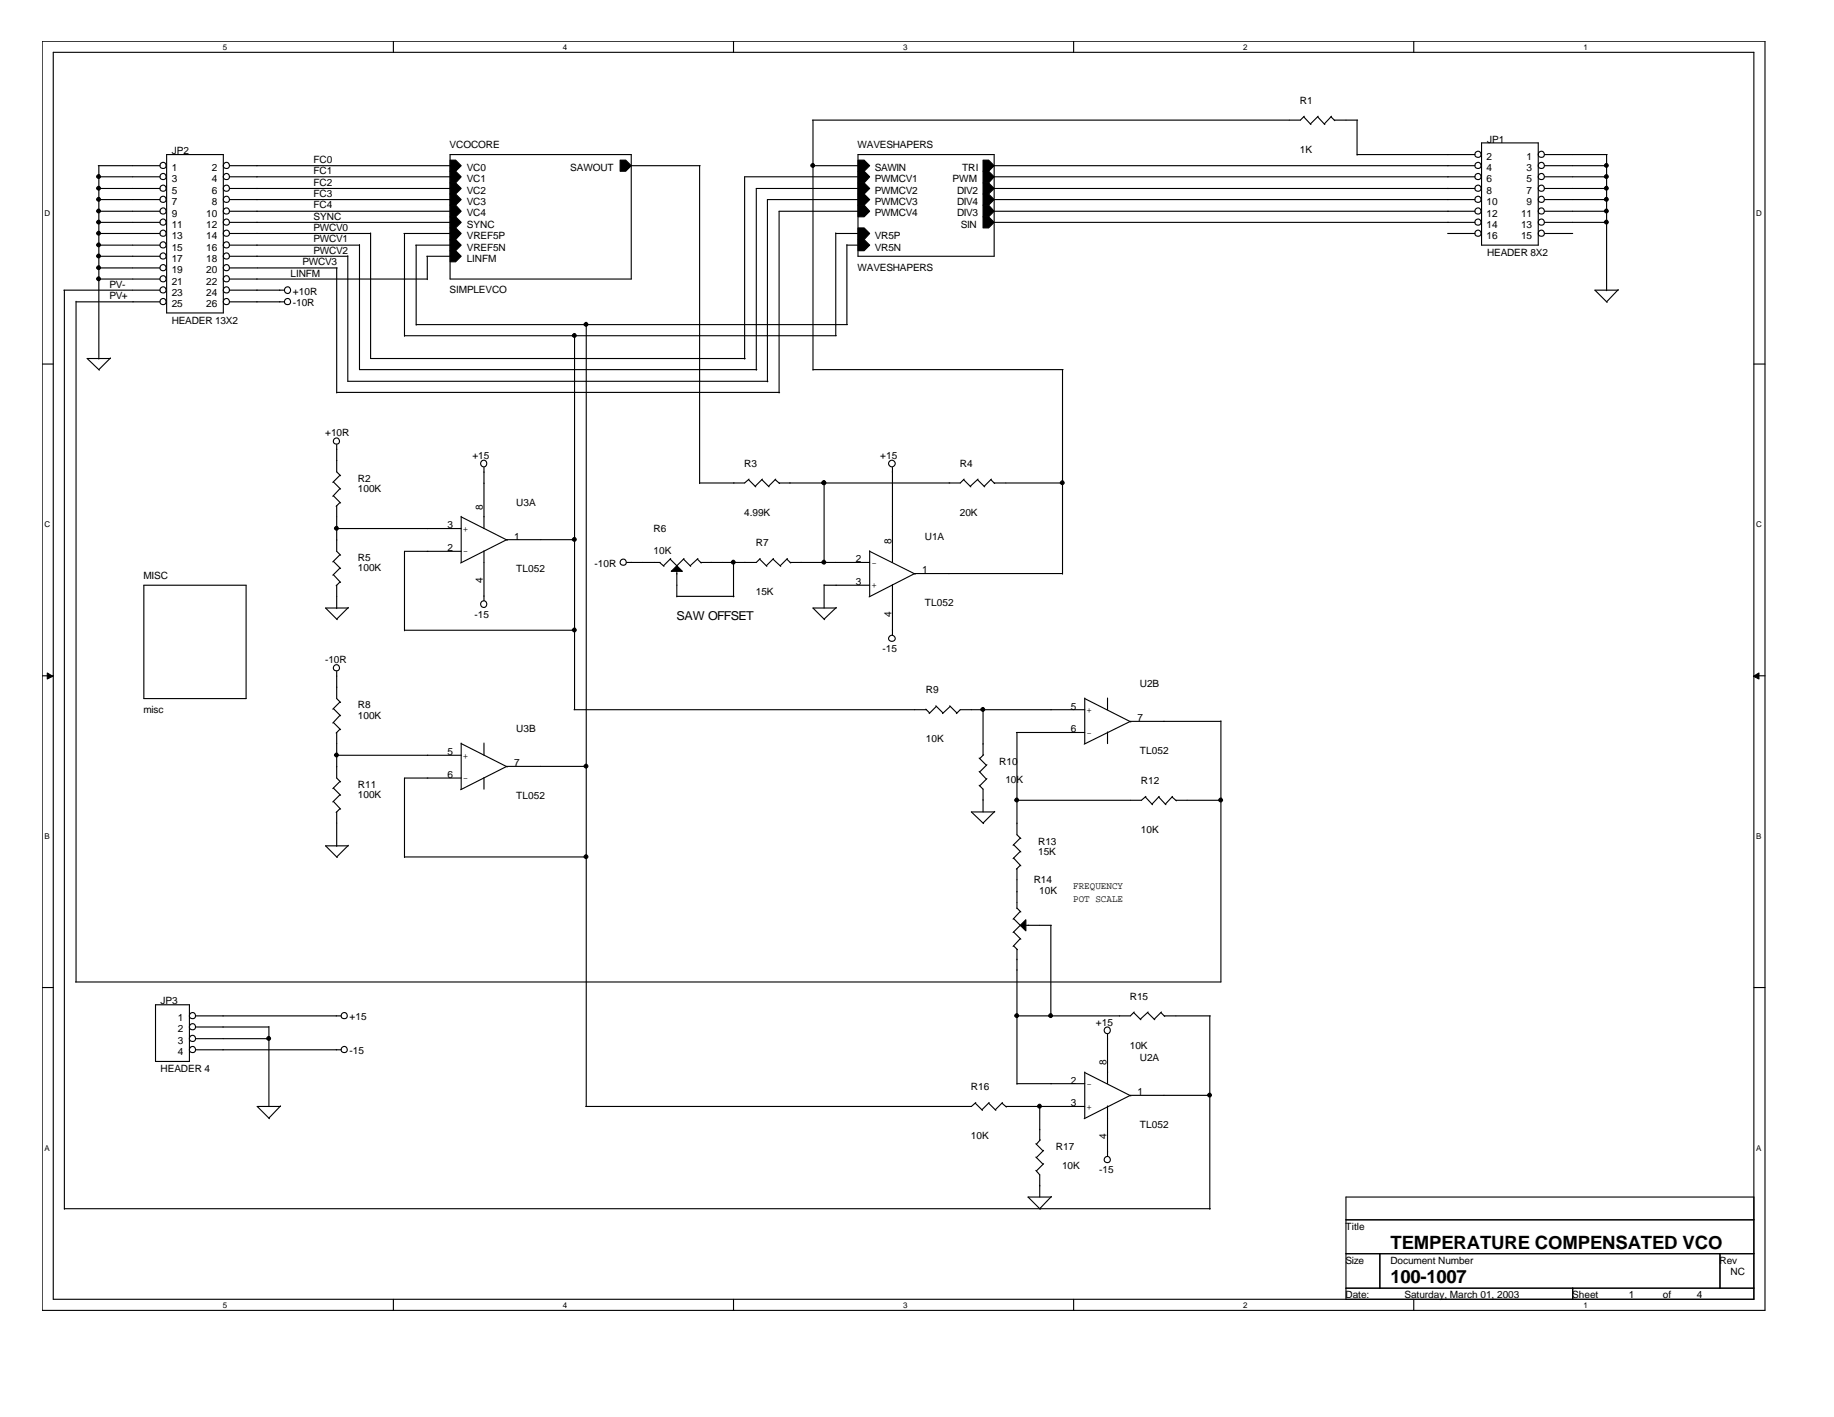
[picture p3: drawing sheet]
<svg xmlns="http://www.w3.org/2000/svg" width="279mm" height="216mm" viewBox="0 0 279 216" stroke-linecap="round" stroke-linejoin="round" font-family="sans-serif">
<g fill="none" stroke="#000" stroke-width=".17">
<path d="M6.4 6.3h262.5v193.4h-262.5zM8.1 8h259.1v190h-259.1zM59.9 6.3v1.7M111.7 6.3v1.7M123.9 18.3v38.1M163.6 6.3v1.7M198.6 17.8l1.1 1.2M198.7 17.7l-.6 .6h-74.3M200.7 17.8l1.1 1.2M200.8 17.7l-1.2 1.2M202.8 17.8l.6 .6M202.8 17.7l-1.1 1.2"/>
<path d="M203.3 18.3h3.5M206.7 18.3v5.3M215.4 6.3v1.7M15 39h9.4M15 37.4h9.4M15 25.2h9.4M15 26.9h9.4M15 28.7h9.4M15 30.4h9.4M15 32.2h9.4M15 33.9h9.4M15 35.6h9.4"/>
<path d="M15.1 25.2v29.5M25.4 23.6h8.6v24.1h-8.6zM35 39h18M35 37.4h19.8M35 25.2h33.6M35 26.9h33.6M35 28.7h33.6M35 30.4h33.6M35 32.2h33.6M35 33.9h33.6M35 35.6h21.5M53 39v19.1h64"/>
<path d="M54.8 37.3v19h60.5M56.5 35.5v19.1h57M61.5 35.6h7.1M61.6 35.6v15.6M63.3 37.4h5.3M63.4 37.4v12.1M65 39h3.6M65.1 39v3.6M68.6 23.6h27.6v18.9h-27.6zM96.2 25.2h10.5M106.6 25.2v48.5M123.8 25.2h6.9"/>
<path d="M127.3 35.6h3.5M127.3 35.5v15.7M129 37.4h1.8M129 37.3v12.2M130.7 23.6h20.8v15.4h-20.8zM130.8 26.9h-17.4v27.8M130.8 28.7h-15.6v27.7M130.8 30.4h-13.9v27.8M130.8 32.2h-12.1v27.7M151.5 25.2h73.2M151.5 26.9h73.2M151.5 28.7h73.2"/>
<path d="M151.5 30.4h73.2M151.5 32.2h73.2M151.5 33.9h73.2M206.7 23.6h18M220.5 35.6h4.2M225.7 21.8h8.6v15.6h-8.6zM235.4 23.6h9.4M235.4 25.2h9.4M235.4 26.9h9.4M235.4 28.7h9.4M235.4 30.4h9.4M235.4 32.2h9.4"/>
<path d="M235.4 33.9h9.4M235.4 35.6h4.2M244.8 23.6v20.7M6.4 55.5h1.7M9.7 44.2h14.7M9.8 44.2v140M11.6 46h12.8M11.6 45.9v103.7M15 42.5h9.4M15 40.8h9.4M16.8 54.6h-3.5l1.8 1.8M16.8 54.5l-1.7 1.8"/>
<path d="M35 42.5h30.1M35 44.2h8.3M35 46h8.3M35 40.8h16.4M51.3 40.8v19.1M51.3 59.8h67.5M61.6 51.2h65.8M63.4 49.5h65.7M87.5 51.2v56.9M89.3 49.5v119.1M123.9 56.3h38.1M161.9 56.3v31.2"/>
<path d="M246.5 44.2h-3.5l1.8 1.9M246.5 44.1l-1.7 1.9M267.2 55.5h1.7M50.8 73.4l1.1 1.1M50.8 75.5l1.1 1.1M51.3 67.7v4.2l.6 .6M51.3 77.1v6.9l.6 .6M51.8 72.4l-1.1 1.1M51.8 74.4l-1.1 1.2M51.8 76.6l-.6 .5M70.3 78.7v7M70.3 78.8l7 3.5"/>
<path d="M73.7 71.2v9.3M114 73.1l1.1 1.1M114.1 73l-.7 .6h-6.8M116.1 73.1l1.1 1.1M116.1 73l-1.1 1.1M118.1 73.1l.7 .6M118.2 73l-1.1 1.1M125.5 73.6v12.2M136 71.2v14.5M146.8 73.1l1.1 1.1M146.9 73l-.6 .6h-27.6M148.9 73.1l1.1 1.1"/>
<path d="M149 73l-1.2 1.1M150.9 73.1l.6 .6M151 73l-1.1 1.1M151.5 73.6h10.5M21.9 89.2h15.6v17.2h-15.6zM50.8 85.5l1.1 1.1M50.8 87.6l1.1 1.1M51.3 89.2v3.5M51.3 80.5h19M51.8 84.5l-1.1 1.1M51.8 86.5l-1.1 1.1M51.8 88.7l-.6 .6"/>
<path d="M53.1 92.6h-3.5l1.8 1.8M53.1 92.6l-1.8 1.7M61.6 96h26M70.3 84h-8.7v12.1M73.7 83.9v7.6M87.6 82.2h-10.4l-7 3.6M95.5 85.7h5.1M100.5 85.7l.7 .6M102.1 85.2l1.1 1.1M102.2 85.1l-1.1 1.1M103.1 87.1v3.8M103.1 90.9h8.7"/>
<path d="M104.1 85.2l1.1 1.1M104.2 85.1l-1.1 1.1M106.2 85.2l.6 .6M106.3 85.1l-1.2 1.1M111.7 85.7v5.2M115.7 85.2l1.1 1.1M115.8 85.1l-.6 .6h-8.4M117.8 85.2l1.1 1.1M117.8 85.1l-1.1 1.1M119.9 85.2l.6 .6M120 85.1l-1.1 1.1M120.4 85.7h12.1"/>
<path d="M125.5 89.2h7M125.5 89.1v3.5M127.4 92.6h-3.5l1.7 1.8M127.4 92.6l-1.9 1.7M132.5 83.9v7M132.5 84l6.9 3.5M136 89.1v7.7M161.9 87.4h-22.6l-6.9 3.5M6.4 103h1.7M50.8 108l1.1 1.1M50.8 110.1l1.1 1.1M51.3 102.3v4.1l.6 .6"/>
<path d="M51.3 111.6v6.9l.6 .6M51.3 115.1h19M51.8 106.9l-1.1 1.1M51.8 109l-1.1 1.2M51.8 111.1l-.6 .6M51.8 119.1l-1.1 1.1M70.3 113.2v7M70.3 113.3l7 3.6M70.3 118.5h-8.7v12.2M73.7 113.2v1.9M73.7 118.5v1.7M87.4 108.1h53.7"/>
<path d="M89.4 116.8h-12.2l-7 3.5M141 108l.6 .6M142.6 107.5l1.1 1.1M142.6 107.6l-1.1 1.1M144.7 107.5l1.1 1.1M144.8 107.6l-1.2 1.1M149.2 119.6l.6 .6v3.5M149.2 117.5l1.1 1.2M149.2 115.5l1.1 1.1M149.8 108.1v7M149.8 115l-.5 .6M150.4 118.6l-1.1 1.1"/>
<path d="M150.4 116.5l-1.1 1.1M154.8 111.6h10.5M154.9 111.6v15.6l.6 .6M165.3 106.4v6.9M165.3 106.4l7 3.6M165.3 108.1h-19l-.6 .6M168.7 106.4v1.7M168.7 111.5v1.8M186 109.9h-13.8l-7 3.5M186 109.8v39.8h-174.5M267.2 103h1.7M50.8 120.1l1.1 1.1"/>
<path d="M50.8 122.1l1.1 1.2M51.3 123.7v5.3M51.8 121.1l-1.1 1.1M51.8 123.2l-.6 .6M53.1 128.9h-3.5l1.8 1.8M53.1 128.8l-1.8 1.8M61.6 130.6h27.8M151.5 123.7h-3.5l1.8 1.8M151.5 123.6l-1.7 1.8M154.4 128.7l1.1 1.1M154.4 130.7l1.1 1.2M154.4 140l1.1 1.1"/>
<path d="M154.9 132.3v6.1M154.9 138.4l.6 .6M155.4 127.7l-1.1 1.1M155.4 129.7l-1.1 1.1M155.4 131.8l-.6 .6M155.4 138.9l-1.1 1.2M174.5 121.4l1.1 1.2M174.6 121.3l-.7 .6h-19.1M176.5 121.4l1.1 1.2M176.6 121.3l-1.1 1.2M178.5 121.4l.7 .6M178.6 121.3l-1.1 1.2"/>
<path d="M179.1 121.9h7M6.4 150.5h1.7M23.7 153.1h5.2v8.6h-5.2zM29.9 154.8h22.1M29.9 159.9h22.1M29.9 156.5h11.1M29.9 158.3h11.1M41 156.4v12.2M154.4 142l1.1 1.1M154.4 144.1l.6 .6M154.9 144.6v20.6M155.4 141l-1.1 1.1"/>
<path d="M155.4 143l-1.1 1.2M156.3 141h3.9M160.1 141v13.9M168.7 157.6v7.5M172.7 154.3l1.1 1.1M172.8 154.2l-.6 .6h-17.4M174.8 154.3l1.1 1.1M174.9 154.2l-1.2 1.1M176.9 154.3l.5 .6M176.9 154.2l-1.1 1.1M177.4 154.8h7M184.3 154.8v29.4"/>
<path d="M267.2 150.5h1.7M42.7 168.6h-3.5l1.8 1.8M42.7 168.5l-1.7 1.9M148.6 168.1l1.1 1.1M148.7 168l-.7 .6h-58.8M150.6 168.1l1.1 1.1M150.7 168l-1.1 1.1M152.6 168.1l.7 .6M152.7 168l-1.1 1.1M153.2 168.6h12.1M154.9 165.1h10.4M157.8 178.3l.6 .7v3.4"/>
<path d="M157.8 176.3l1.1 1.1M157.8 174.3l1.1 1.1M158.4 168.6v5.2M158.5 173.7l-.6 .6M159 177.3l-1.1 1.1M159 175.3l-1.1 1.1M165.3 163.3v7.1M165.3 163.4l7 3.6M168.7 168.5v7.7M184.3 166.9h-12.1l-7 3.5M9.8 184.2h174.6M59.9 198v1.7"/>
<path d="M111.7 198v1.7M160.2 182.4h-3.6l1.9 1.8M160.2 182.3l-1.8 1.9M163.6 198v1.7M205 185.9h62.2M205 191h62.2M205 196.3h62.2M210.2 191v5.3M215.4 198v1.7M239.6 196.3v1.7M262 191v5.3M267.2 182.4h-62.2v15.6"/>
<circle cx="24.8" cy="26.9" r=".47"/>
<circle cx="24.8" cy="33.8" r=".47"/>
<circle cx="24.8" cy="28.7" r=".47"/>
<circle cx="24.8" cy="25.2" r=".47"/>
<circle cx="24.8" cy="32.2" r=".47"/>
<circle cx="24.8" cy="35.5" r=".47"/>
<circle cx="24.8" cy="37.3" r=".47"/>
<circle cx="24.8" cy="39" r=".47"/>
<circle cx="24.8" cy="30.4" r=".47"/>
<circle cx="34.5" cy="33.8" r=".47"/>
<circle cx="34.5" cy="26.9" r=".47"/>
<circle cx="34.5" cy="28.7" r=".47"/>
<circle cx="34.5" cy="32.2" r=".47"/>
<circle cx="34.5" cy="25.2" r=".47"/>
<circle cx="34.5" cy="35.5" r=".47"/>
<circle cx="34.5" cy="37.3" r=".47"/>
<circle cx="34.5" cy="39" r=".47"/>
<circle cx="34.5" cy="30.4" r=".47"/>
<circle cx="225.2" cy="33.8" r=".47"/>
<circle cx="225.2" cy="26.9" r=".47"/>
<circle cx="225.2" cy="28.7" r=".47"/>
<circle cx="225.2" cy="32.2" r=".47"/>
<circle cx="225.2" cy="25.2" r=".47"/>
<circle cx="225.2" cy="35.5" r=".47"/>
<circle cx="225.2" cy="23.5" r=".47"/>
<circle cx="225.2" cy="30.4" r=".47"/>
<circle cx="234.8" cy="26.9" r=".47"/>
<circle cx="234.8" cy="28.7" r=".47"/>
<circle cx="234.8" cy="33.8" r=".47"/>
<circle cx="234.8" cy="25.2" r=".47"/>
<circle cx="234.8" cy="32.2" r=".47"/>
<circle cx="234.8" cy="35.5" r=".47"/>
<circle cx="234.8" cy="23.5" r=".47"/>
<circle cx="234.8" cy="30.4" r=".47"/>
<circle cx="24.8" cy="42.5" r=".47"/>
<circle cx="24.8" cy="44.2" r=".47"/>
<circle cx="24.8" cy="46" r=".47"/>
<circle cx="24.8" cy="40.8" r=".47"/>
<circle cx="34.5" cy="42.5" r=".47"/>
<circle cx="34.5" cy="44.2" r=".47"/>
<circle cx="34.5" cy="46" r=".47"/>
<circle cx="34.5" cy="40.8" r=".47"/>
<circle cx="43.8" cy="44.2" r=".49"/>
<circle cx="43.8" cy="46" r=".47"/>
<circle cx="51.3" cy="67.2" r=".47"/>
<circle cx="73.7" cy="70.6" r=".49"/>
<circle cx="135.9" cy="70.6" r=".5"/>
<circle cx="73.7" cy="92" r=".49"/>
<circle cx="94.9" cy="85.7" r=".47"/>
<circle cx="135.9" cy="97.3" r=".48"/>
<circle cx="51.3" cy="101.8" r=".47"/>
<circle cx="29.3" cy="156.4" r=".47"/>
<circle cx="29.3" cy="158.2" r=".47"/>
<circle cx="29.3" cy="159.9" r=".47"/>
<circle cx="29.3" cy="154.8" r=".47"/>
<circle cx="52.4" cy="159.9" r=".47"/>
<circle cx="52.4" cy="154.8" r=".47"/>
<circle cx="168.7" cy="157" r=".49"/>
<circle cx="168.7" cy="176.7" r=".47"/>
</g>
<g fill="#000" stroke="#000" stroke-width=".15">
<path d="M7.2 102.5l.8 .5-.8 .5z" fill-rule="evenodd"/>
<path d="M267.1 103l.9-.5v1z" fill-rule="evenodd"/>
</g>
<g fill="#000" stroke="#000" stroke-width=".17">
<path d="M68.6 24.4h.8l.9 .8-.9 .9h-.8z" fill-rule="evenodd"/>
<path d="M68.6 26.1h.8l.9 .8-.9 1h-.8z" fill-rule="evenodd"/>
<path d="M68.6 27.9h.8l.9 .8-.9 .9h-.8z" fill-rule="evenodd"/>
<path d="M68.6 29.6h.8l.9 .8-.9 .9h-.8z" fill-rule="evenodd"/>
<path d="M68.6 31.3h.8l.9 .9-.9 .8h-.8z" fill-rule="evenodd"/>
<path d="M68.6 33h.8l.9 .9-.9 .8h-.8z" fill-rule="evenodd"/>
<path d="M68.6 34.7h.8l.9 .9-.9 .9h-.8z" fill-rule="evenodd"/>
<path d="M68.6 36.5h.8l.9 .9-.9 .8h-.8z" fill-rule="evenodd"/>
<path d="M68.6 38.2h.8l.9 .8-.9 .9h-.8z" fill-rule="evenodd"/>
<path d="M94.5 24.4h.8l.9 .8-.9 .9h-.8z" fill-rule="evenodd"/>
<path d="M130.7 24.4h.9l.9 .8-.9 .9h-.9z" fill-rule="evenodd"/>
<path d="M130.7 26.1h.9l.9 .8-.9 1h-.9z" fill-rule="evenodd"/>
<path d="M130.7 27.9h.9l.9 .8-.9 .9h-.9z" fill-rule="evenodd"/>
<path d="M130.7 29.6h.9l.9 .8-.9 .9h-.9z" fill-rule="evenodd"/>
<path d="M130.7 31.3h.9l.9 .9-.9 .8h-.9z" fill-rule="evenodd"/>
<path d="M130.7 34.7h.9l.9 .9-.9 .9h-.9z" fill-rule="evenodd"/>
<path d="M130.7 36.5h.9l.9 .9-.9 .8h-.9z" fill-rule="evenodd"/>
<path d="M149.8 24.4h.8l.9 .8-.9 .9h-.8z" fill-rule="evenodd"/>
<path d="M149.8 26.1h.8l.9 .8-.9 1h-.8z" fill-rule="evenodd"/>
<path d="M149.8 27.9h.8l.9 .8-.9 .9h-.8z" fill-rule="evenodd"/>
<path d="M149.8 29.6h.8l.9 .8-.9 .9h-.8z" fill-rule="evenodd"/>
<path d="M149.8 31.3h.8l.9 .9-.9 .8h-.8z" fill-rule="evenodd"/>
<path d="M149.8 33h.8l.9 .9-.9 .8h-.8z" fill-rule="evenodd"/>
<path d="M103.1 86.2l.9 .9h-1.7z" fill-rule="evenodd"/>
<path d="M156.3 140.1v1.7l-.9-.8z" fill-rule="evenodd"/>
<circle cx="15" cy="26.9" r=".29"/>
<circle cx="15" cy="35.5" r=".29"/>
<circle cx="15" cy="28.7" r=".29"/>
<circle cx="15" cy="37.3" r=".29"/>
<circle cx="15" cy="32.1" r=".29"/>
<circle cx="15" cy="30.4" r=".29"/>
<circle cx="15" cy="39" r=".29"/>
<circle cx="15" cy="33.8" r=".29"/>
<circle cx="123.8" cy="25.2" r=".29"/>
<circle cx="244.7" cy="26.9" r=".29"/>
<circle cx="244.7" cy="28.7" r=".29"/>
<circle cx="244.7" cy="25.2" r=".29"/>
<circle cx="244.7" cy="30.4" r=".29"/>
<circle cx="244.7" cy="32.1" r=".29"/>
<circle cx="244.7" cy="33.8" r=".29"/>
<circle cx="15" cy="40.8" r=".29"/>
<circle cx="15" cy="42.5" r=".29"/>
<circle cx="87.5" cy="51.1" r=".29"/>
<circle cx="89.3" cy="49.4" r=".29"/>
<circle cx="125.5" cy="73.5" r=".29"/>
<circle cx="161.8" cy="73.5" r=".29"/>
<circle cx="51.3" cy="80.5" r=".29"/>
<circle cx="87.5" cy="96" r=".29"/>
<circle cx="87.5" cy="82.2" r=".29"/>
<circle cx="111.7" cy="85.6" r=".29"/>
<circle cx="125.5" cy="85.6" r=".29"/>
<circle cx="51.3" cy="115" r=".29"/>
<circle cx="89.3" cy="116.7" r=".29"/>
<circle cx="149.7" cy="108.1" r=".29"/>
<circle cx="89.3" cy="130.5" r=".29"/>
<circle cx="154.9" cy="121.9" r=".29"/>
<circle cx="186" cy="121.9" r=".29"/>
<circle cx="40.9" cy="158.2" r=".29"/>
<circle cx="154.9" cy="154.7" r=".29"/>
<circle cx="160.1" cy="154.7" r=".29"/>
<circle cx="158.4" cy="168.5" r=".29"/>
<circle cx="184.3" cy="166.8" r=".29"/>
</g>
<g font-size="2.8">
<text x="211.8" y="190.3">TEMPERATURE COMPENSATED VCO</text>
<text x="211.8" y="195.5">100-1007</text>
</g>
<text font-size="1.9" x="103" y="94.4">SAW OFFSET</text>
<g font-size="1.5">
<text x="198" y="15.8">R1</text>
<text x="26.2" y="23.5">JP2</text>
<text x="68.5" y="22.6">VCOCORE</text>
<text x="130.6" y="22.6">WAVESHAPERS</text>
<text x="198" y="23.3">1K</text>
<text x="226.6" y="21.8">JP1</text>
<text x="26.2" y="26.1">1</text>
<text x="26.2" y="27.8">3</text>
<text x="26.2" y="29.5">5</text>
<text x="32.3" y="26.1">2</text>
<text x="32.3" y="27.8">4</text>
<text x="32.3" y="29.5">6</text>
<text x="47.8" y="24.9">FC0</text>
<text x="47.8" y="26.6">FC1</text>
<text x="47.8" y="28.3">FC2</text>
<text x="71.1" y="26.1">VC0</text>
<text x="71.1" y="27.8">VC1</text>
<text x="71.1" y="29.5">VC2</text>
<text x="86.9" y="26.1">SAWOUT</text>
<text x="133.3" y="26.1">SAWIN</text>
<text x="133.3" y="27.8">PWMCV1</text>
<text x="133.3" y="29.5">PWMCV2</text>
<text x="145.1" y="27.8">PWM</text>
<text x="145.8" y="29.5">DIV2</text>
<text x="146.6" y="26.1">TRI</text>
<text x="226.5" y="24.4">2</text>
<text x="226.5" y="26.1">4</text>
<text x="226.5" y="27.8">6</text>
<text x="226.5" y="29.5">8</text>
<text x="232.6" y="24.4">1</text>
<text x="232.6" y="26.1">3</text>
<text x="232.6" y="27.8">5</text>
<text x="232.6" y="29.5">7</text>
<text x="26.2" y="31.2">7</text>
<text x="26.2" y="33">9</text>
<text x="26.2" y="34.7">11</text>
<text x="31.4" y="33">10</text>
<text x="31.4" y="34.7">12</text>
<text x="32.3" y="31.2">8</text>
<text x="47.8" y="30.1">FC3</text>
<text x="47.8" y="31.8">FC4</text>
<text x="47.8" y="33.5">SYNC</text>
<text x="47.8" y="35.2">PWCV0</text>
<text x="71.1" y="31.2">VC3</text>
<text x="71.1" y="32.9">VC4</text>
<text x="71.1" y="34.7">SYNC</text>
<text x="133.3" y="31.2">PWMCV3</text>
<text x="133.3" y="32.9">PWMCV4</text>
<text x="145.8" y="31.2">DIV4</text>
<text x="145.8" y="32.9">DIV3</text>
<text x="146.4" y="34.7">SIN</text>
<text x="226.5" y="31.2">10</text>
<text x="226.5" y="33">12</text>
<text x="226.5" y="34.7">14</text>
<text x="231.7" y="33">11</text>
<text x="231.7" y="34.7">13</text>
<text x="232.6" y="31.2">9</text>
<text x="26.2" y="36.4">13</text>
<text x="26.2" y="38.2">15</text>
<text x="26.2" y="39.9">17</text>
<text x="26.2" y="41.7">19</text>
<text x="31.4" y="36.4">14</text>
<text x="31.4" y="38.2">16</text>
<text x="31.4" y="39.9">18</text>
<text x="31.4" y="41.7">20</text>
<text x="46.1" y="40.4">PWCV3</text>
<text x="47.8" y="36.9">PWCV1</text>
<text x="47.8" y="38.7">PWCV2</text>
<text x="71.1" y="36.4">VREF5P</text>
<text x="71.1" y="38.2">VREF5N</text>
<text x="71.1" y="39.9">LINFM</text>
<text x="130.6" y="41.2">WAVESHAPERS</text>
<text x="133.3" y="36.4">VR5P</text>
<text x="133.3" y="38.2">VR5N</text>
<text x="226.5" y="36.4">16</text>
<text x="226.6" y="39">HEADER 8X2</text>
<text x="231.7" y="36.4">15</text>
<text x="16.7" y="43.9">PV-</text>
<text x="16.7" y="45.6">PV+</text>
<text x="26.2" y="43.3">21</text>
<text x="26.2" y="45">23</text>
<text x="26.2" y="46.8">25</text>
<text x="31.4" y="43.3">22</text>
<text x="31.4" y="45">24</text>
<text x="31.4" y="46.8">26</text>
<text x="44.3" y="42.2">LINFM</text>
<text x="44.6" y="44.9">+10R</text>
<text x="44.6" y="46.7">-10R</text>
<text x="68.5" y="44.7">SIMPLEVCO</text>
<text x="26.2" y="49.4">HEADER 13X2</text>
<text x="49.5" y="66.5">+10R</text>
<text x="72" y="69.9">+15</text>
<text x="113.4" y="71.1">R3</text>
<text x="134.1" y="69.9">+15</text>
<text x="146.2" y="71.1">R4</text>
<text x="54.5" y="73.4">R2</text>
<text x="54.5" y="74.9">100K</text>
<text x="73.6" y="77.6" transform="rotate(-90 73.6 77.6)">8</text>
<text x="78.7" y="77">U3A</text>
<text x="68.2" y="84">2</text>
<text x="68.2" y="80.5">3</text>
<text x="70.5" y="81">+</text>
<text x="78.3" y="82.2">1</text>
<text x="99.6" y="81">R6</text>
<text x="113.4" y="78.6">4.99K</text>
<text x="115.1" y="83.2">R7</text>
<text x="135.8" y="82.9" transform="rotate(-90 135.8 82.9)">8</text>
<text x="140.9" y="82.2">U1A</text>
<text x="146.2" y="78.6">20K</text>
<text x="21.8" y="88.2">MISC</text>
<text x="54.5" y="85.5">R5</text>
<text x="54.5" y="87">100K</text>
<text x="70.5" y="84.4">-</text>
<text x="73.6" y="88.8" transform="rotate(-90 73.6 88.8)">4</text>
<text x="78.7" y="87.2">TL052</text>
<text x="90.6" y="86.4">-10R</text>
<text x="99.6" y="84.4">10K</text>
<text x="130.4" y="85.7">2</text>
<text x="130.4" y="89.2">3</text>
<text x="132.8" y="89.7">+</text>
<text x="132.8" y="86.2">-</text>
<text x="140.5" y="87.4">1</text>
<text x="72.3" y="94.1">-15</text>
<text x="115.1" y="90.7">15K</text>
<text x="135.8" y="94" transform="rotate(-90 135.8 94)">4</text>
<text x="140.9" y="92.4">TL052</text>
<text x="49.5" y="101">-10R</text>
<text x="134.5" y="99.3">-15</text>
<text x="54.5" y="107.9">R8</text>
<text x="141.1" y="105.7">R9</text>
<text x="173.7" y="104.6">U2B</text>
<text x="21.8" y="108.6">misc</text>
<text x="54.5" y="109.5">100K</text>
<text x="78.7" y="111.6">U3B</text>
<text x="141.1" y="113.1">10K</text>
<text x="163.2" y="111.6">6</text>
<text x="163.2" y="108.1">5</text>
<text x="165.5" y="108.6">+</text>
<text x="165.5" y="112.1">-</text>
<text x="173.3" y="109.9">7</text>
<text x="68.2" y="118.5">6</text>
<text x="68.2" y="115.1">5</text>
<text x="70.5" y="115.6">+</text>
<text x="70.5" y="119">-</text>
<text x="78.3" y="116.8">7</text>
<text x="152.2" y="116.6">R10</text>
<text x="153.2" y="119.3">10K</text>
<text x="173.7" y="114.8">TL052</text>
<text x="173.8" y="119.5">R12</text>
<text x="54.5" y="120.1">R11</text>
<text x="54.5" y="121.6">100K</text>
<text x="78.7" y="121.8">TL052</text>
<text x="158.2" y="128.7">R13</text>
<text x="158.2" y="130.2">15K</text>
<text x="173.8" y="126.9">10K</text>
<text x="157.5" y="134.5">R14</text>
<text x="158.3" y="136.2">10K</text>
<text x="163.5" y="135.4">FREQUENCY</text>
<text x="163.5" y="137.5">POT SCALE</text>
<text x="24.5" y="153">JP3</text>
<text x="27.1" y="155.6">1</text>
<text x="53.3" y="155.4">+15</text>
<text x="172.1" y="152.3">R15</text>
<text x="27.1" y="157.3">2</text>
<text x="27.1" y="159.1">3</text>
<text x="27.1" y="160.8">4</text>
<text x="53.3" y="160.6">-15</text>
<text x="167" y="156.3">+15</text>
<text x="172.1" y="159.8">10K</text>
<text x="173.7" y="161.6">U2A</text>
<text x="24.5" y="163.4">HEADER 4</text>
<text x="147.9" y="166.1">R16</text>
<text x="163.2" y="165.1">2</text>
<text x="165.5" y="165.6">-</text>
<text x="168.6" y="162.3" transform="rotate(-90 168.6 162.3)">8</text>
<text x="173.3" y="166.9">1</text>
<text x="147.9" y="173.6">10K</text>
<text x="163.2" y="168.6">3</text>
<text x="165.5" y="169.1">+</text>
<text x="168.6" y="173.5" transform="rotate(-90 168.6 173.5)">4</text>
<text x="173.7" y="171.9">TL052</text>
<text x="160.9" y="175.3">R17</text>
<text x="161.8" y="178.1">10K</text>
<text x="167.5" y="178.7">-15</text>
<text x="205" y="187.4">Title</text>
<text x="205" y="197.8">Date:</text>
<text x="205" y="192.5">Size</text>
<text x="211.8" y="192.5">Document Number</text>
<text x="214" y="197.8">Saturday, March 01, 2003</text>
<text x="239.5" y="197.8">Sheet</text>
<text x="248.2" y="197.8">1</text>
<text x="253.3" y="197.8">of</text>
<text x="258.5" y="197.8">4</text>
<text x="262" y="192.5">Rev</text>
<text x="263.7" y="194.3">NC</text>
</g>
<g font-size="1.2">
<text x="34" y="7.6">5</text>
<text x="85.8" y="7.6">4</text>
<text x="137.6" y="7.6">3</text>
<text x="189.4" y="7.6">2</text>
<text x="241.2" y="7.6">1</text>
<text x="6.8" y="32.9">D</text>
<text x="267.5" y="32.9">D</text>
<text x="6.8" y="80.3">C</text>
<text x="267.5" y="80.3">C</text>
<text x="6.8" y="127.8">B</text>
<text x="267.5" y="127.8">B</text>
<text x="6.8" y="175.3">A</text>
<text x="267.5" y="175.3">A</text>
<text x="34" y="199.3">5</text>
<text x="85.8" y="199.3">4</text>
<text x="137.6" y="199.3">3</text>
<text x="189.4" y="199.3">2</text>
<text x="241.2" y="199.3">1</text>
</g>
</svg>
